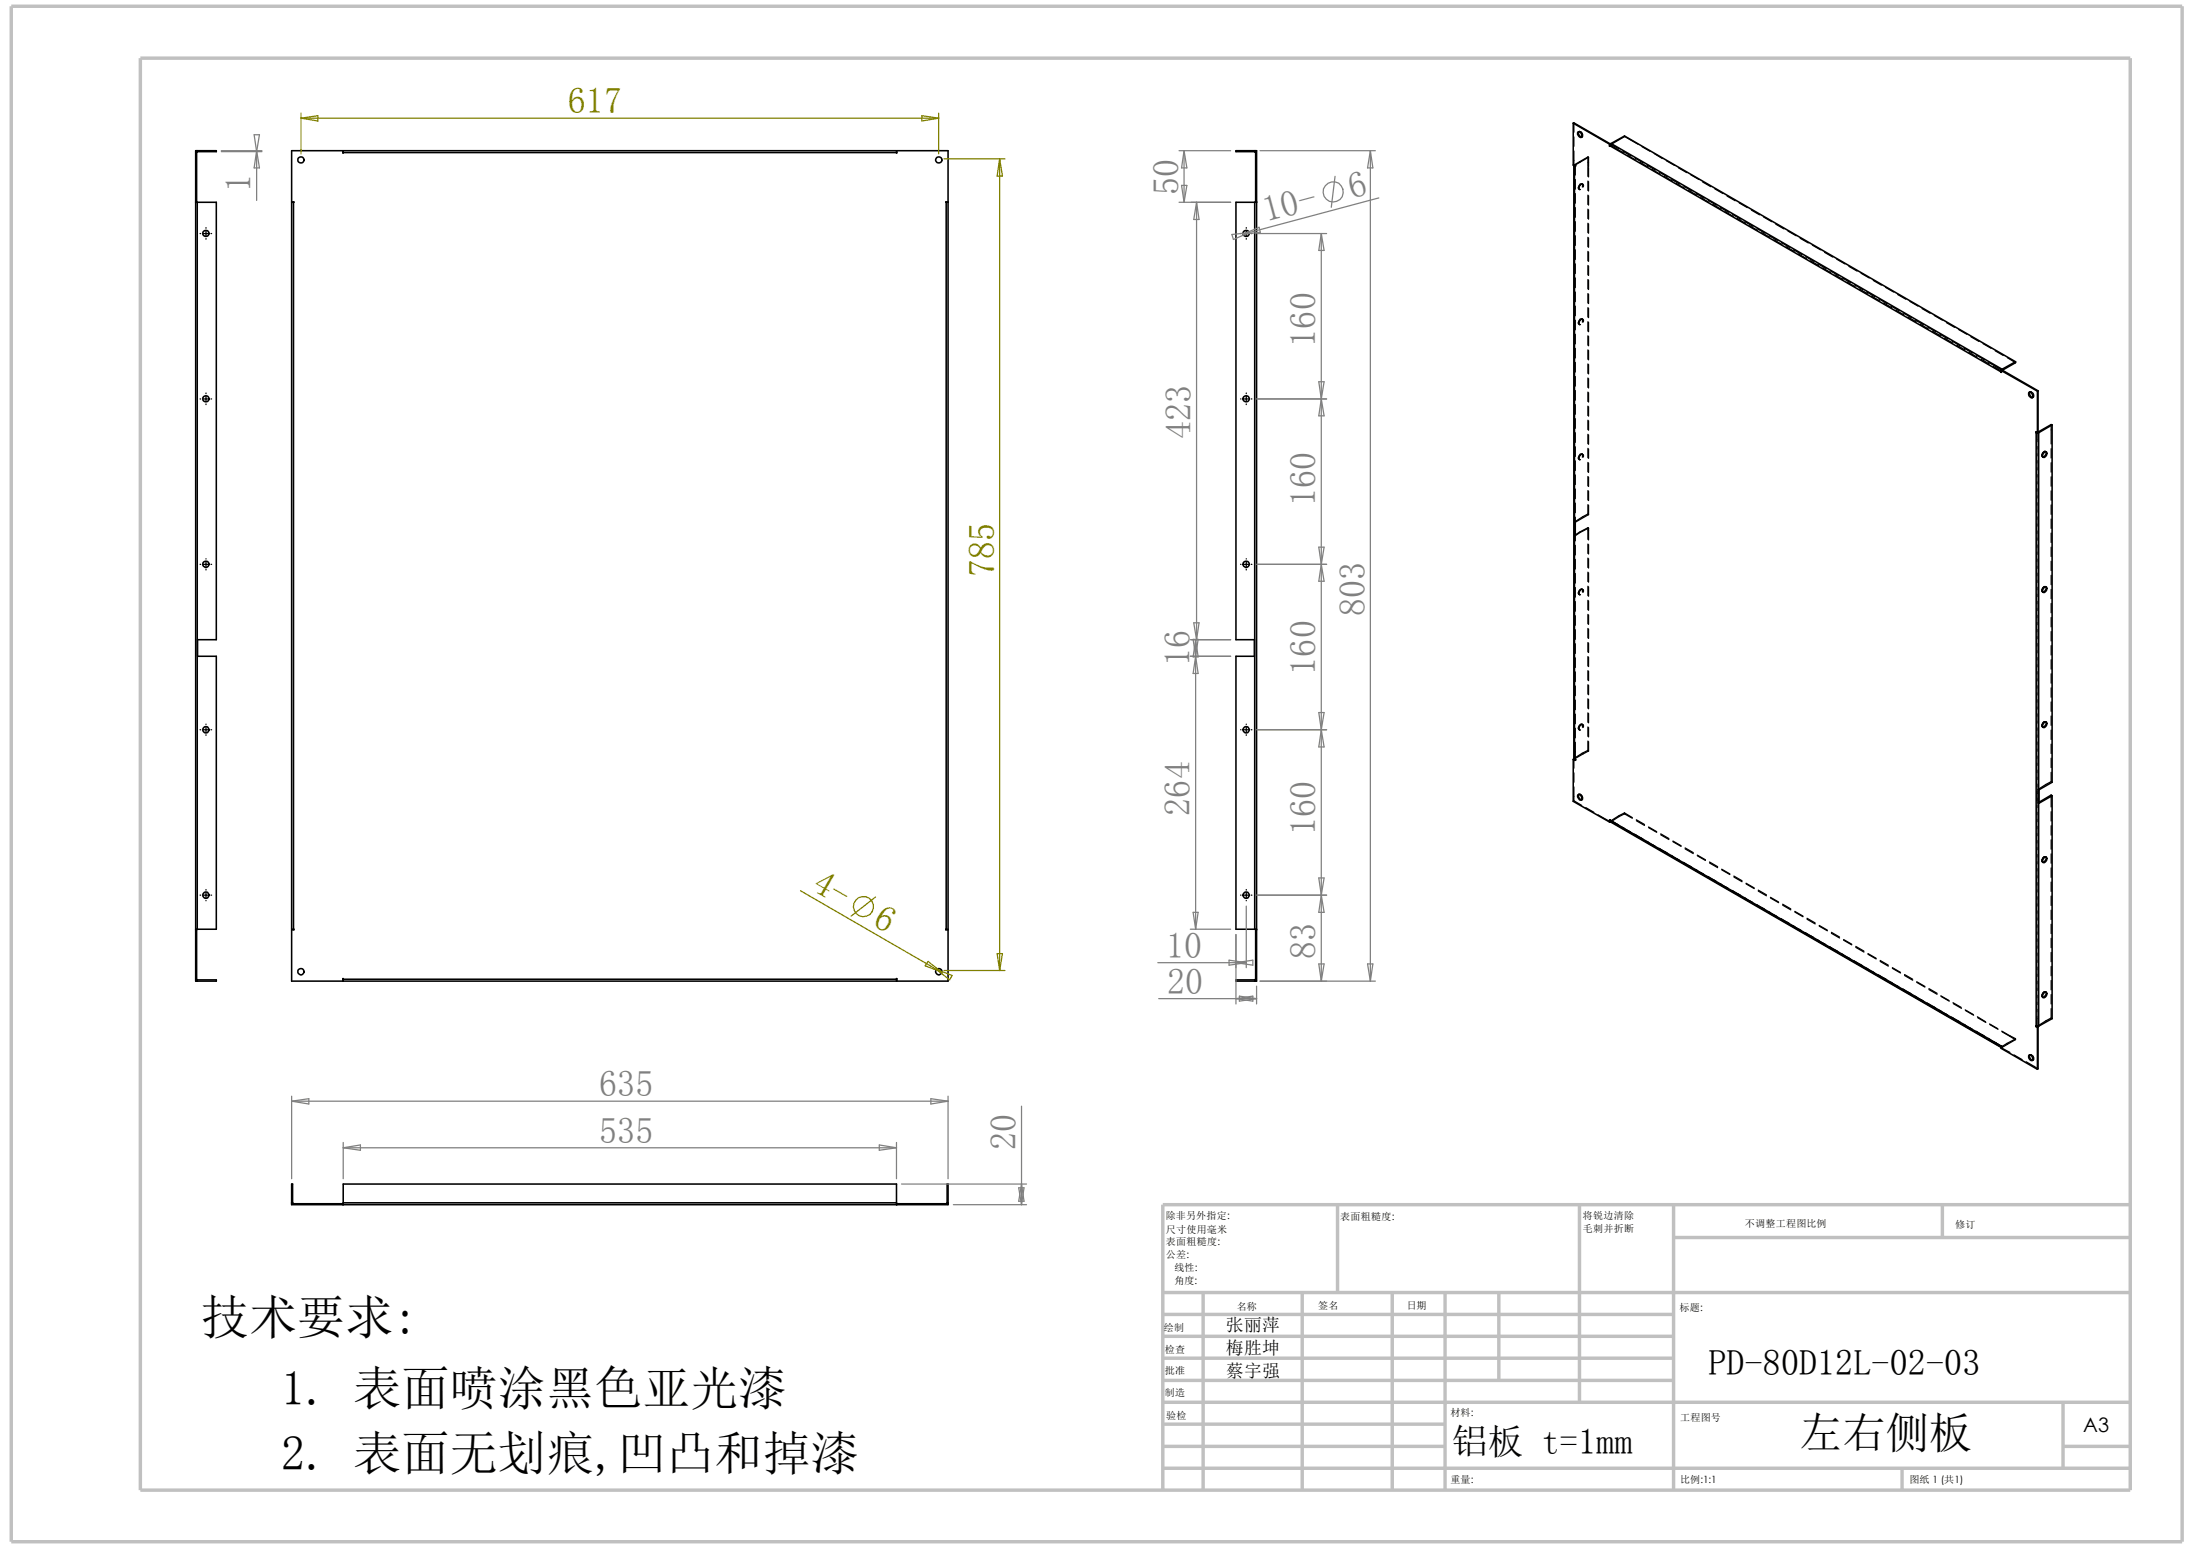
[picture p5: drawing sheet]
<svg xmlns="http://www.w3.org/2000/svg" width="297mm" height="210mm" viewBox="0 0 297 210" stroke-linecap="round" stroke-linejoin="round" font-family="sans-serif">
<g fill="none" stroke="#c0c0c0" stroke-width=".47">
<path d="M1.5 .8h294v207.9h-294zM19 7.9h269.5v193.9h-269.5zM157.5 178h69.2M157.5 175h131M162.9 175v26.8M176.4 175v26.8M181.1 163.1v11.9M188.6 175v26.8M195.7 175v26.8M203 175v11.9M213.9 163.1v26.8M226.7 167.6h61.8"/>
<path d="M226.7 163.1v38.7M263.1 163.1v4.5M288.5 163.1h-131v38.7M157.5 195.8h38.2M157.5 180.9h69.2M157.5 183.9h69.2M157.5 186.9h69.2M157.5 198.8h131M157.5 189.9h131M157.5 192.8h38.2M257.6 198.8v3M279.4 195.8h9.1"/>
<path d="M279.4 189.9v8.9"/>
</g>
<g fill="none" stroke="#000" stroke-width=".21">
<path d="M213.1 16.7l4.9 2.8M213.1 16.7v5.7l.2 .1M213.1 16.7v-.1l5 2.9M213.7 17.9a.47 .47 0 0 1 .5 .2 .47 .47 0 0 1-.1 .5 .54 .54 0 0 1-.4-.7zM213.8 17.9a.56 .56 0 0 0 .4 .6M218 19.5v.3M218 19.7v.1M218 19.7l53 30.6M218.1 19.5h-.1M218.1 19.5v.1M218.2 19.4l-.2 .3M218.2 19.4l52.9 30.6"/>
<path d="M218.2 19.4l1.8-1 53 30.6M26.5 27.4h.2M26.5 27.3h.1M26.6 20.4h.1M26.6 20.4h-.1v112.4h.1v-7M26.6 20.4v7M26.7 20.5l-.1 .2M26.7 27.4h2.6v59.2h-2.5v2.3h2.5v36.9h-2.6M26.7 20.4h2.6v.1h-2.6M26.7 20.4v.1M26.7 27.4v98.4M39.8 27.4h-.3v98.4h.3"/>
<path d="M39.8 27.4v98.4M46.5 20.7v-.3h74.9v.3M46.5 20.7l-.1-.3h-6.9v6.9l.3 .1M46.5 20.7h74.9M121.4 20.7l.1-.3h6.9v6.9l-.3 .1M128.1 27.4h.3v98.4h-.3M128.1 27.4v98.4M169.9 27.4h.3M169.9 20.5l.2 .2M169.9 20.4h.2M169.9 27.4h-2.5v59.2h2.5v2.3h-2.5v36.9h2.5M169.9 20.4h-2.5v.1h2.5"/>
<path d="M169.9 20.4v.1M169.9 27.4v98.4M170.1 20.4h.1v112.4h-.1v-7M170.1 27.3h.1M170.1 20.4v7M213.2 22.5l-.1-.1v80.4M213.2 22.5h.1M213.2 22.5v80.4M271 50.3v.1M271 50.2v.2M271 50.2l4.9 2.8M271 50.2l.1-.1 4.9 2.8"/>
<path d="M271 50.3h.1M271.1 50l-.1 .3M271.1 50v.1M273 49l-1.9 1M273 49v.1l-1.8 1M274.8 53.1a.45 .45 0 0 1 .4 .3 .45 .45 0 0 1 0 .5 .54 .54 0 0 1-.4-.8zM274.9 53.1a.58 .58 0 0 0 .4 .7M275.7 58.5l.2 .1M275.7 58.5l.1 .1M275.7 58.5h.1M275.8 58.6h.3M275.8 58.6v80.3"/>
<path d="M275.8 58.5v.1M275.9 53v5.6M276 52.9l-.1 .1M276 52.9v5.7h-.1M276 58.5l.1 .1M276.1 58.6v80.3M277.9 57.5l-1.8 1.1M277.9 57.5v48.4l-1.8 1v1.9l1.8-1.1M277.9 57.5h-.1l-1.8 1M276.8 61.3l.2-.1a.4 .4 0 0 1 .2 .4 .4 .4 0 0 1-.3 .3h-.2l-.1-.2zM276.9 79.5h.1a.4 .4 0 0 1 .2 .4 .4 .4 0 0 1-.3 .3h-.2l-.1-.2zM277.1 61.2a.58 .58 0 0 1-.5 .7"/>
<path d="M277.1 79.5a.58 .58 0 0 1-.5 .7M276.8 97.9l.2-.2a.4 .4 0 0 1 .2 .5 .4 .4 0 0 1-.3 .3h-.2l-.1-.2zM277.1 97.7a.58 .58 0 0 1-.5 .8M213.1 102.8v-.1l.1 .2M213.1 102.8v5.7l4.9 2.8M213.1 102.8l.2 .2-.1-.1M213.7 107.7a.39 .39 0 0 1 .4 0 .39 .39 0 0 1 .1 .4v.2a.59 .59 0 0 1-.5-.6zM213.8 107.6a.58 .58 0 0 0 .4 .7M218 111.1l.1 .2M218 111.1v-.1v.3M218 111.1l53 30.6M218.1 111.3l52.9 30.5v-.1"/>
<path d="M218.1 111.3h-.1M218.1 111.3h.1M276.8 116.2l.2-.2a.4 .4 0 0 1 .2 .5 .4 .4 0 0 1-.3 .3h-.2l-.1-.2zM277.1 116a.58 .58 0 0 1-.5 .8M277.9 107.7v30.2l-1.8 1M277.9 107.7h-.1l-1.7 .9M26.5 125.8h.2M26.5 125.9h.1M26.6 132.8h.1M26.6 132.6l.1 .1M26.7 132.7h2.6v.1h-2.6M26.7 132.7v.1"/>
<path d="M39.8 125.8v.1h-.3v6.9h6.9v-.3l.1 .1M46.5 132.6v.2h74.9v-.2M46.5 132.6h74.9M128.1 125.8v.1h.3v6.9h-6.9v-.3l-.1 .1M169.9 125.8h.3M169.9 132.7h-2.5v.1h2.5M169.9 132.7v.1M170.1 132.6l-.2 .1M170.1 132.8h-.2M170.1 125.9h.1M275.7 139l.2 .1M275.8 138.9h.3"/>
<path d="M275.8 138.9l-.1 .1M275.9 139.1v5.7M275.9 139l.1 .1M276 139.1v5.6l-.1 .1M276 139.1h-.1M276.9 134.4l.1-.1a.4 .4 0 0 1 .2 .5 .4 .4 0 0 1-.3 .3l-.2-.1-.1-.1zM277.1 134.3a.58 .58 0 0 1-.5 .7M271 141.7h.1M271 141.7v.2l4.9 2.9M274.8 142.9a.43 .43 0 0 1 .4 .2 .43 .43 0 0 1 0 .5 .52 .52 0 0 1-.4-.7zM274.9 142.8a.58 .58 0 0 0 .4 .8M39.5 162.9v.1"/>
<path d="M39.5 162.9v-2.6h.1v2.6M39.5 162.9h.1M39.6 162.9l.2 .1M46.4 163v.1M46.5 162.9v.2M46.5 162.9v-2.6h74.9v2.6M46.5 162.9h74.9M46.5 163h-7v.1h88.9v-.1h-7M121.4 162.9v.2M121.5 163v.1M128.3 162.9l-.2 .1M128.3 162.9v-2.6h.1v2.6"/>
<path d="M128.3 162.9h.1M128.4 162.9v.1"/>
<circle cx="27.9" cy="31.6" r=".42"/>
<circle cx="40.8" cy="21.7" r=".42"/>
<circle cx="127.1" cy="21.7" r=".42"/>
<circle cx="168.8" cy="31.6" r=".42"/>
<circle cx="27.9" cy="54" r=".42"/>
<circle cx="168.8" cy="54" r=".42"/>
<circle cx="27.9" cy="76.4" r=".42"/>
<circle cx="168.8" cy="76.4" r=".42"/>
<circle cx="27.9" cy="98.8" r=".43"/>
<circle cx="168.8" cy="98.8" r=".43"/>
<circle cx="27.9" cy="121.2" r=".43"/>
<circle cx="40.8" cy="131.6" r=".42"/>
<circle cx="127.1" cy="131.6" r=".42"/>
<circle cx="168.8" cy="121.2" r=".43"/>
</g>
<g fill="none" stroke="#000" stroke-width=".17">
<path d="M213.1 16.6v1.3M213.1 18.5v1.3M213.7 17.9a.42 .42 0 0 1 .6 .1 .42 .42 0 0 1-.1 .5M213.8 17.8v.1M214.2 18.5v.1M218.1 19.6v.1M218.1 19.6l1.8 1.1M218.1 19.7h-.1h.1M218.1 19.7l-.1 .1M218.2 19.6l1 .6M218.2 19.6h-.1M218.2 19.4v.2"/>
<path d="M220 18.5l1.8 1M220 18.4v.1l-1.8 1.1M222.4 19.9l1.1 .6M27.1 31.6h.1M27.5 31.6h.7M27.9 30.8v.1M27.9 31.2v.8M27.9 32.3v.1M28.6 31.6h.1M168 31.6h.1M168.4 31.6h.7M168.8 30.8v.1"/>
<path d="M168.8 31.2v.8M168.8 32.3v.1M169.5 31.6h.1M213.1 20.4v1.9M213.1 22.3v.1M213.1 22.3l.3 .1M213.2 22.3v.1M213.2 22.3v.2M213.3 24.3v1.3M213.3 26.2v1.3M213.3 28.1v1.3M213.3 30v1.3"/>
<path d="M213.3 31.9v1.3M213.3 33.8v1.3M213.3 35.7v1.3M213.3 37.6v1.3M213.3 39.5v1.4M213.4 22.4v.1M213.4 22.4l-.1 .1h.1M213.4 22.5h-.1M213.8 25.6l.2 .1M213.9 25.7h.1M214.2 24.9h.2M214.3 25.3v-.3l-.2-.1a.61 .61 0 0 0-.3 .7"/>
<path d="M214.4 25.3l.1-.2-.1-.1a.46 .46 0 0 0-.5 .7M215.1 21.3h.1M215.1 21.3l-1.9 1M215.1 21.3v1.2M215.1 22.6v1.3M215.1 24.5v1.3M215.1 26.4v1.3M215.1 28.3v1.3M215.1 30.2v1.3M215.1 32.1v1.3M215.1 34v1.3M215.1 35.9v1.3"/>
<path d="M215.1 37.8v1.3M215.1 39.8v1.2M215.1 21.3l-1.8 1.1v1.3M215.1 21.3v1.3M215.1 22.7v1.3M215.1 24.6v1.3M215.1 26.5v1.3M215.1 28.4v1.3M215.1 30.3v1.3M215.1 32.2v1.3M215.1 34.1v1.3M215.1 36v1.3"/>
<path d="M215.1 37.9v1.3M215.1 39.8v1.3M219.8 20.5l1.1 .6M220.4 21l1.1 .7M221.4 21.4l1.1 .7M222.1 22l1.1 .6M223.1 22.4l1.1 .6M223.7 22.9l1.1 .7M224 20.8l1.1 .7M224.7 23.3l1.1 .7M225.4 23.9l1.1 .6M225.7 21.8l1.1 .6"/>
<path d="M226.4 24.3l1.1 .6M227 24.8l1.1 .7M227.3 22.7l1.1 .7M228 25.2l1.2 .7M228.7 25.8l1.1 .6M229 23.7l1.1 .6M229.7 26.2l1.1 .6M230.3 26.8l1.1 .6M230.6 24.6l1.1 .7M231.4 27.1l1.1 .7M232 27.7l1.1 .6M232.2 25.6l1.1 .6"/>
<path d="M233 28.1l1.1 .6M233.6 28.7l1.1 .6M233.9 26.5l1.1 .7M234.7 29l1.1 .7M235.3 29.6l1.1 .6M235.5 27.5l1.1 .6M236.3 30l1.1 .6M236.9 30.6l1.1 .6M237.2 28.4l1.1 .7M238 30.9l1.1 .7M238.6 31.5l1.1 .6M238.8 29.4l1.1 .6"/>
<path d="M239.6 31.9l1.1 .7M240.2 32.5l1.1 .6M240.5 30.4l1.1 .6M241.3 32.9l1.1 .6M241.9 33.4l1.1 .6M242.1 31.3l1.1 .6M242.9 33.8l1.1 .7M243.5 34.4l1.1 .6M243.8 32.3l1.1 .6M244.6 34.8l1.1 .6M245.2 35.3l1.1 .6M245.4 33.2l1.1 .6"/>
<path d="M246.2 35.7l1.1 .7M246.8 36.3l1.1 .6M247.1 34.2l1.1 .6M247.9 36.7l1.1 .6M248.5 37.2l1.1 .6M248.8 35.1l1.1 .6M249.5 37.6l1.1 .7M250.1 38.2l1.1 .6M250.4 36.1l1.1 .6M251.2 38.6l1.1 .6M251.8 39.1l1.1 .7M252.1 37l1.1 .6"/>
<path d="M252.8 39.5l1.1 .7M253.7 38l1.1 .6M255.4 38.9l1.1 .6M257 39.9l1.1 .6M27.1 54h.1M27.5 54h.7M27.9 53.2v.1M27.9 53.6v.8M27.9 54.7v.1M28.6 54h.1M168 54h.1M168.4 54h.7"/>
<path d="M168.8 53.2v.1M168.8 53.6v.8M168.8 54.7v.1M169.5 54h.1M213.3 41.4v1.4M213.3 43.3v1.4M213.3 45.3v1.3M213.3 47.2v1.3M213.3 49.1v1.3M213.3 51v1.3M213.3 52.9v1.3M213.3 54.8v1.3"/>
<path d="M213.3 56.7v1.3M213.3 58.6v1.3M213.8 43.9l.2 .1M213.9 43.9h.1M214.2 43.2h.2M214.3 43.6v-.3l-.2-.1a.61 .61 0 0 0-.3 .7M214.4 43.6l.1-.2-.1-.1a.46 .46 0 0 0-.5 .6M215.1 41.7v1.2M215.1 43.6v1.2M215.1 45.5v1.2M215.1 47.4v1.2M215.1 49.3v1.2"/>
<path d="M215.1 51.2v1.3M215.1 53.1v1.3M215.1 55v1.3M215.1 56.9v1.3M215.1 58.8v1.3M215.1 41.7v1.3M215.1 43.6v1.3M215.1 45.6v1.2M215.1 47.5v1.2M215.1 49.4v1.2M215.1 51.3v1.2M215.1 53.2v1.2"/>
<path d="M215.1 55.1v1.2M215.1 57v1.3M215.1 58.9v1.3M253.4 40.1l1.2 .6M254.5 40.5l1.1 .6M255.1 41l1.1 .7M256.1 41.4l1.1 .7M256.8 42l1.1 .6M257.8 42.4l1.1 .6M258.4 42.9l1.1 .7M258.7 40.8l1.1 .6M259.4 43.3l1.1 .7"/>
<path d="M260.1 43.9l1.1 .6M260.3 41.8l1.1 .6M261.1 44.3l1.1 .6M261.7 44.8l1.1 .7M262 42.7l1.1 .6M262.7 45.3l1.1 .6M263.4 45.8l1.1 .6M263.6 43.7l1.1 .6M264.4 46.2l1.1 .6M265 46.7l1.1 .7M265.3 44.6l1.1 .7M266 47.2l1.1 .6"/>
<path d="M266.7 47.7l1.1 .6M266.9 45.6l1.1 .6M267.7 48.1l1.1 .6M268.3 48.6l1.1 .7M268.6 46.5l1.1 .7M269.3 49.1l1.8 1M270 49.6l1 .7M270.2 47.5l1.1 .6M271 50.3h.1M271.1 50.1v.2M271.1 50.2v.1M271.1 50.3l-.1 .1"/>
<path d="M271.1 50.1h.1M271.1 50.1v.1M271.9 48.4l1.1 .7M274.8 53.1a.42 .42 0 0 1 .5 .2 .42 .42 0 0 1 0 .5M274.9 53.1h.1M275.3 53.8h.1M275.8 58.5l.2 .1M275.8 58.5h.3M275.8 58.5h.1M275.8 58.5v2.3M275.8 58.5h-.1M276 58.5v1.3"/>
<path d="M277.8 57.5v1.3M277.8 58.8v1.3M27.1 76.4h.1M27.5 76.4h.7M27.9 75.6v.1M27.9 76.1v.7M27.9 77.1v.1M28.6 76.4h.1M168 76.4h.1M168.4 76.4h.7M168.8 75.6v.1M168.8 76.1v.7"/>
<path d="M168.8 77.1v.1M169.5 76.4h.1M213.3 70.7h.1M213.3 70.7v1.8M213.3 72.5h.1M213.3 60.5v1.3M213.3 62.4v1.3M213.3 64.3v1.3M213.3 66.2v1.3M213.3 68.1v1.3M213.3 70v1.3M213.3 71.9v1.3"/>
<path d="M213.3 73.8v1.3M213.3 75.7v1.3M213.3 77.6v1.4M213.3 79.5v1.4M213.4 70.7v1.8M213.8 62.2l.2 .1M213.9 62.2h.1M214.2 61.5l.2 .1M214.2 79.8h.2M214.3 61.9v-.3l-.2-.1a.61 .61 0 0 0-.3 .6M214.4 61.6a.46 .46 0 0 0-.5 .6M214.4 61.6l.1 .1-.1 .2"/>
<path d="M214.4 79.8l.1 .2-.1 .2M214.4 79.8h-.2h-.2a.53 .53 0 0 0-.2 .7M215.1 60.7v1.3M215.1 62.6v1.3M215.1 64.5v1.3M215.1 66.4v1.3M215.1 68.3v1.3M215.1 71.5v1.5M215.1 73.7v1.2M215.1 75.6v1.2M215.1 77.5v1.2M215.1 79.4v1.2"/>
<path d="M215.1 69.6v.1M215.1 69.6l-1.8 1.1M215.1 71.5h.1M215.1 71.5l-1.8 1M215.1 60.8v1.3M215.1 62.7v1.3M215.1 64.6v1.3M215.1 66.5v1.3M215.1 68.4v1.3M215.1 71.5v1.6M215.1 73.7v1.3M215.1 75.6v1.3"/>
<path d="M215.1 77.6v1.2M215.1 79.5v1.2M215.1 69.7l-1.7 1M215.1 71.5l-1.7 1M275.8 61.4v1.3M275.8 63.3v1.3M275.8 65.2v1.3M275.8 67.1v1.3M275.8 69v1.3M275.8 71v1.2M275.8 72.9v1.2M275.8 74.8v1.2"/>
<path d="M275.8 76.7v1.2M275.8 78.6v1.2M276 60.5v1.2M276 62.4v1.2M276 64.3v1.2M276 66.2v1.2M276 68.1v1.2M276 70v1.2M276 71.9v1.3M276 73.8v1.3M276 75.7v1.3M276 77.6v1.3"/>
<path d="M276 79.5v1.3M276.6 61.8l.1 .1M277 79.4h-.1a.5 .5 0 0 0-.2 .8M277 61.1l.1 .1M277 79.4l.1 .1M277.1 61.2l-.2-.1a.53 .53 0 0 0-.3 .8M277.8 60.7v1.3M277.8 62.7v1.2M277.8 64.6v1.2M277.8 66.5v1.2M277.8 68.4v1.2M277.8 70.3v1.2"/>
<path d="M277.8 72.2v1.2M277.8 74.1v1.3M277.8 76v1.3M277.8 77.9v1.3M277.8 79.8v1.3M27.1 98.8h.1M27.5 98.8h.7M27.9 98v.1M27.9 98.5v.6M27.9 99.5v.1M28.6 98.8h.1M168 98.8h.1"/>
<path d="M168.4 98.8h.7M168.8 98v.1M168.8 98.5v.6M168.8 99.5v.1M169.5 98.8h.1M213.3 81.4v1.4M213.3 83.4v1.3M213.3 85.3v1.3M213.3 87.2v1.3M213.3 89.1v1.3M213.3 91v1.3M213.3 92.9v1.3"/>
<path d="M213.3 94.8v1.3M213.3 96.7v1.3M213.3 98.6v1.3M213.8 80.5h.1M213.8 98.8h.1M213.8 80.5l.2 .1M213.8 98.8h.2M213.9 80.5h.1M213.9 98.8h.1M214.2 98l.2 .1M214.3 80.1v-.3a.46 .46 0 0 0-.4 .7M214.3 98.4v-.3a.48 .48 0 0 0-.4 .7"/>
<path d="M214.4 98.1l.1 .2-.1 .2M214.4 98.1l-.2-.1-.2 .1a.53 .53 0 0 0-.2 .7M215.1 81.3v1.2M215.1 83.2v1.3M215.1 85.1v1.3M215.1 87v1.3M215.1 88.9v1.3M215.1 90.8v1.3M215.1 92.7v1.3M215.1 94.6v1.3M215.1 96.5v1.3M215.1 98.4v1.3"/>
<path d="M215.1 81.4v1.2M215.1 83.3v1.2M215.1 85.2v1.2M215.1 87.1v1.2M215.1 89v1.3M215.1 90.9v1.3M215.1 92.8v1.3M215.1 94.7v1.3M215.1 96.6v1.3M215.1 98.5v1.3M275.8 80.5v1.2M275.8 82.4v1.3"/>
<path d="M275.8 84.3v1.3M275.8 86.2v1.3M275.8 88.1v1.3M275.8 90v1.3M275.8 91.9v1.3M275.8 93.8v1.3M275.8 95.7v1.3M275.8 97.6v1.3M275.8 99.5v1.3M276 81.4v1.3M276 83.3v1.3M276 85.2v1.3"/>
<path d="M276 87.1v1.3M276 89v1.3M276 90.9v1.3M276 92.8v1.3M276 94.7v1.3M276 96.6v1.3M276 98.6v1.2M277 97.7a.46 .46 0 0 0-.4 .3 .46 .46 0 0 0 .1 .5M277 97.7h.1M277.8 81.7v1.3M277.8 83.6v1.3M277.8 85.5v1.3"/>
<path d="M277.8 87.4v1.3M277.8 89.3v1.3M277.8 91.2v1.3M277.8 93.1v1.3M277.8 95v1.3M277.8 96.9v1.3M277.8 98.8v1.3M213.1 104.6v1.3M213.1 106.6v1.8M213.1 102.8l.3 .1M213.1 108.4l1.1 .7M213.1 108.4v.1"/>
<path d="M213.2 102.7h-.1v1.3M213.3 100.5v2.3M213.3 102.8h.1M213.3 102.8l-.1 .1M213.4 102.8v.1M213.4 102.8l-.1 .1M213.4 102.9l-.1 .1M213.8 107.6a.44 .44 0 0 1 .5 .2 .44 .44 0 0 1-.1 .5M213.8 107.5l-.1 .1M214.2 108.3h.1M214.8 109.3l1.1 .7M215.1 100.3v1.3"/>
<path d="M215.1 101.6v.1M215.1 101.6l-1.9 1.1M215.1 100.4v1.3M215.1 101.7l-1.8 1h-.1M216.4 110.3l1.7 1M218 111.1h.1l1.1 .6M218.1 111v.3M218.1 111.3h.1M218.1 111h.1M218.1 111h-.1M218.1 111l.1 .1M218.1 111l-.1 .1"/>
<path d="M218.1 111.1l1.1 .6M218.2 111.1v.2M218.2 111.3l1 .5M218.2 111.1l1.8 1M219.7 112l1.9 1.1M219.8 112.2l1.1 .6M220 110.1v.1M220 110.1l1.1 .6M220 110.1l-1.8 1M220 110.2l1.1 .6M220 110.2l-1.8 1.1M221.4 112.9l1.9 1.1"/>
<path d="M221.4 113.1l1.1 .6M221.6 111l1.1 .6M221.6 111.1l1.1 .7M223 113.9l1.9 1.1M223.1 114.1l1.1 .6M223.3 112l1.1 .6M223.3 112.1l1.1 .6M224.7 114.9l20.9 12.1M224.7 115l1.1 .7M224.9 112.9l1.1 .6M224.9 113l1.1 .7M226.4 115.9l1.1 .6"/>
<path d="M226.4 116l1.1 .6M226.6 113.9l1.1 .6M226.6 114l1.1 .6M228 116.9l1.2 .7M228.2 114.8l1.1 .6M228.2 114.9l1.1 .7M229.7 117.8l1.1 .6M229.7 117.9l1.1 .6M229.9 115.8l1.1 .6M229.9 115.9l1.1 .6M231.4 118.8l1.1 .7M231.5 116.7l1.1 .6"/>
<path d="M231.5 116.8l1.1 .7M233 119.7l1.1 .6M233 119.8l1.1 .6M233.2 117.7l1.1 .6M233.2 117.8l1.1 .6M234.8 118.6l1.1 .7M234.8 118.7l1.1 .7M236.5 119.6l1.1 .6M236.5 119.7l1.1 .6M275.8 101.4v1.3M275.8 103.3v1.3M275.8 105.2v1.3"/>
<path d="M275.8 107.1v1.3M275.8 109.1v1.2M275.8 111v1.2M275.8 112.9v1.2M275.8 114.8v1.2M275.8 116.7v1.2M275.8 118.6v1.2M276 100.5v1.2M276 102.4v1.2M276 104.3v1.2M276 106.2v3.1M276 110v1.3"/>
<path d="M276 111.9v1.3M276 113.8v1.3M276 115.7v1.3M276 117.6v1.3M276 119.5v1.3M276.1 108.6l-.1 .1 .1 .1M277 116a.46 .46 0 0 0-.4 .3 .46 .46 0 0 0 .1 .5M277 116h.1M277.8 100.8v1.2M277.8 102.7v1.2M277.8 104.6v1.2M277.8 107.7v1.6"/>
<path d="M277.8 109.9v1.3M277.8 111.8v1.3M277.8 113.7v1.3M277.8 115.6v1.3M277.8 117.5v1.3M277.8 119.4v1.3M277.8 105.8l.1 .1M277.8 105.8l-1.8 1.1h.1M27.1 121.2h.1M27.5 121.2h.7M27.9 120.4v.1M27.9 120.9v.6"/>
<path d="M27.9 121.9v.1M28.6 121.2h.1M168 121.2h.1M168.4 121.2h.7M168.8 120.4v.1M168.8 120.9v.6M168.8 121.9v.1M169.5 121.2h.1M234.7 120.7l1.1 .7M236.3 121.6l1.1 .6M236.3 121.7l1.1 .6M238 122.6l1.1 .7"/>
<path d="M238.1 120.5l1.1 .7M238.1 120.6l1.1 .7M239.6 123.5l1.1 .6M239.6 123.6l1.1 .6M239.8 121.5l1.1 .6M239.8 121.6l1.1 .6M241.3 124.5l1.1 .7M241.4 122.4l1.1 .7M241.4 122.6l1.1 .6M242.9 125.5l1.1 .7M243.1 123.4l1.1 .6M243.1 123.5l1.1 .6"/>
<path d="M244.5 126.3l1.9 1.1M244.6 126.4l1.1 .7M244.7 124.3l1.1 .7M244.7 124.5l1.1 .6M246.1 127.3l2.8 1.6M246.2 127.4l1.1 .7M246.4 125.3l1.1 .6M246.4 125.4l1.1 .6M247.8 128.2l1.9 1.1M247.9 128.4l1.1 .6M248 126.2l1.1 .7M248 126.4l1.1 .6"/>
<path d="M249.4 129.2l2.8 1.6M249.5 129.3l1.1 .7M249.7 127.2l1.1 .6M249.7 127.3l1.1 .6M251.1 130.1l1.9 1.1M251.2 130.3l1.1 .6M251.3 128.1l1.1 .7M251.3 128.3l1.1 .6M252.7 131.1l2.8 1.6M252.8 131.2l1.1 .7M253 129.1l1.1 .7M253 129.2l1.1 .6"/>
<path d="M254.4 132l1.9 1.1M254.5 132.2l1.1 .6M254.6 130l1.1 .7M254.6 130.2l1.1 .6M256 133l2.8 1.6M256.1 133.1l1.1 .7M256.3 131l1.1 .7M256.3 131.1l1.1 .6M257.7 133.9l1.9 1.1M257.8 134.1l1.1 .6M257.9 132l1.1 .6M257.9 132.1l1.1 .6"/>
<path d="M259.3 134.9l1.9 1.1M259.4 135l1.1 .7M259.6 132.9l1.1 .7M259.6 133l1.1 .6M261 135.8l1.9 1.1M261.1 136l1.1 .6M261.2 133.9l1.1 .6M261.2 134l1.1 .6M262.6 136.8l1.9 1.1M262.7 136.9l1.1 .7M262.8 134.8l1.1 .7M262.9 134.9l1.1 .7"/>
<path d="M264.3 137.7l6.8 4M264.4 137.9l1.1 .6M264.5 135.8l1.1 .6M264.5 135.9l1.1 .6M266 138.7l1.1 .7M266 138.9l1.1 .6M266.1 136.7l1.2 .7M266.2 136.8l1.1 .7M267.7 139.8l1.1 .6M267.8 137.7l1.1 .6M267.8 137.8l1.1 .6M269.5 138.6l1.1 .7"/>
<path d="M269.5 138.7l1.1 .7M271.1 139.6l1.9 1M271.1 139.7l1.8 1.1M275.8 138.9h.1M275.8 138.9l.1 .1M275.8 138.9h-.1M275.8 120.5v1.3M275.8 122.4v1.3M275.8 124.3v1.3M275.8 126.2v1.3M275.8 128.1v1.3M275.8 130v1.3"/>
<path d="M275.8 131.9v1.3M275.8 133.8v1.3M275.8 135.7v1.3M275.8 137.6v1.3M275.8 138.9h.2M276 121.4v1.3M276 123.3v1.3M276 125.2v1.3M276 127.1v1.3M276 129v1.3M276 130.9v1.3M276 132.8v1.3"/>
<path d="M276 134.7v1.3M276 136.7v2.2M276 138.9h.1M277.1 134.4a.42 .42 0 0 0-.5 .1 .42 .42 0 0 0 .1 .6M277.8 121.3v1.3M277.8 123.2v1.3M277.8 125.1v1.3M277.8 127v1.3M277.8 128.9v1.3M277.8 130.9v1.2M277.8 132.8v1.2M277.8 134.7v1.2"/>
<path d="M277.8 136.6v1.2M277.8 137.8l.1 .1M277.8 137.8l-1.8 1.1M269.3 140.6l1.1 .7M269.3 140.8l1.8 1M270.3 141.2l.8 .5M271 141.8h.1M271.1 141.6v.1M271.1 141.6h.1M271.1 141.6h-.1M271.1 141.7h.1M271.1 141.6v.3"/>
<path d="M271.1 141.9l1.1 .6M271.1 141.9h-.1M271.1 141.7v.1M271.1 141.7l1.9-1v.1l-1.9 1M272.8 142.8l1.1 .7M274.4 143.8l1.6 .9M274.9 142.8a.44 .44 0 0 1 .4 .2 .44 .44 0 0 1 0 .6M274.9 142.8l-.1 .1M275.3 143.6h.1"/>
</g>
<g fill="none" stroke="#808000" stroke-width=".17">
<path d="M40.8 16l2.3-.3v.7zM40.8 16h86.3M40.8 15.3v5.5M124.8 15.7l2.3 .3-2.3 .4zM127.1 15.3v5.5M127.8 21.5h8.3M135.4 21.5l.4 2.3h-.8zM135.4 21.5v109.9M108.4 120.6l18.4 10.6M118.6 121.5l-3.3 2.5M125.7 130.2l1.8 1.4-2.2-.8zM126.8 131.2l.7 .4"/>
<path d="M126.8 131.2l2.1 .9-.3 .6zM127.8 131.4h8.3M135 129.1h.8l-.4 2.3z"/>
<circle cx="116.9" cy="122.7" r="1.36"/>
</g>
<g fill="none" stroke="#808080" stroke-width=".17">
<path d="M34.4 18.2h.7l-.3 2.3zM30 20.4h5.5M30 20.5h5.5M34.8 20.4l.3 2.3h-.7zM34.8 20.4v6.7M159.7 20.4h7M159.7 27.4h7M160 25.1h.7l-.3 2.3zM160.4 20.4l.3 2.3h-.7zM160.4 20.4v7M162.1 27.4v59.2M162.1 27.4l.3 2.3h-.7z"/>
<path d="M166.8 31.7l2.4-.2-2.2 .9zM168.4 31.7l2.1-.9 .2 .7zM169.2 31.5l-.8 .2M170.2 31.6h9.5M170.6 20.4h15.7M178.9 31.6v101.2M178.9 31.6l.4 2.3h-.7zM180.8 23.9l-.5 4.2M185.6 20.4l.3 2.3h-.7zM185.6 20.4v112.4M186.7 26.8l-17.5 4.7M170.2 54h9.5"/>
<path d="M178.6 51.7h.7l-.4 2.3zM178.9 54l.4 2.3h-.7zM170.2 76.4h9.5M178.6 74.1h.7l-.4 2.3zM178.9 76.4l.4 2.3h-.7zM161.2 86.6h5.5M161.2 88.9h5.5M161.6 86.6l.7 4.6h-.7l.7-4.6zM161.7 84.3h.7l-.3 2.3zM161.9 86.6v39.2M161.9 86.6l.4 2.3h-.7zM170.2 98.8h9.5"/>
<path d="M178.6 96.5h.7l-.4 2.3zM178.9 98.8l.4 2.3h-.7zM178.6 118.9h.7l-.4 2.3zM156.8 130.3h12M156.9 135.2h13.3M161.2 125.8h5.5M161.6 123.5h.7l-.4 2.3zM166.5 130l2.3 .3-2.3 .4zM167.4 126.5v9.4M167.4 130.3l2.3-.3v.7zM167.4 135.2l2.3-.3v.7zM167.9 134.9l2.3 .3-2.3 .4z"/>
<path d="M168.8 122.7v8.3M170.2 133.5v2.4M170.2 121.2h9.5M170.6 132.8h15.7M178.6 130.5h.7l-.4 2.3zM178.9 121.2l.4 2.3h-.7zM185.2 130.5h.7l-.3 2.3zM39.5 149.1l2.3-.3v.7zM39.5 149.1h88.9M39.5 148.4v11.2M46.5 155.4l2.3-.4v.7zM46.5 155.4h74.9"/>
<path d="M46.5 154.7v4.9M119.1 155l2.3 .4-2.3 .3zM121.4 154.7v4.9M126.1 148.8l2.3 .3-2.3 .4zM128.4 148.4v11.2M138.3 149.8v13.3M122.1 160.3h16.9M129.1 163.1h9.9M138 160.8h.7l-.4 2.3zM138.3 160.3l.4 2.3h-.7z"/>
<circle cx="180.6" cy="26" r="1.37"/>
</g>
<g font-size="6.5">
<text x="27.2" y="180.7">技术要求:</text>
<text x="38.1" y="190.2">1. 表面喷涂黑色亚光漆</text>
<text x="38.1" y="199.1">2. 表面无划痕,凹凸和掉漆</text>
</g>
<text font-size="5.9" x="243.7" y="196">左右侧板</text>
<g font-size="4.9" fill="#808000">
<text x="76.9" y="15.3">617</text>
<text x="134.6" y="78.1" transform="rotate(-90 134.6 78.1)">785</text>
<text x="109.8" y="120.5" transform="rotate(30 109.8 120.5)">4-</text>
<text x="118" y="125.3" transform="rotate(30 118 125.3)">6</text>
</g>
<g font-size="4.9" fill="#808080">
<text x="34" y="26" transform="rotate(-90 34 26)">1</text>
<text x="159.6" y="26.4" transform="rotate(-90 159.6 26.4)">50</text>
<text x="183.1" y="27" transform="rotate(-15 183.1 27)">6</text>
<text x="171.5" y="30.1" transform="rotate(-15 171.5 30.1)">10-</text>
<text x="178.2" y="46.9" transform="rotate(-90 178.2 46.9)">160</text>
<text x="161.3" y="59.4" transform="rotate(-90 161.3 59.4)">423</text>
<text x="178.2" y="68.5" transform="rotate(-90 178.2 68.5)">160</text>
<text x="184.8" y="83.4" transform="rotate(-90 184.8 83.4)">803</text>
<text x="161.2" y="90.1" transform="rotate(-90 161.2 90.1)">16</text>
<text x="178.2" y="91.4" transform="rotate(-90 178.2 91.4)">160</text>
<text x="161.2" y="110.4" transform="rotate(-90 161.2 110.4)">264</text>
<text x="178.2" y="113" transform="rotate(-90 178.2 113)">160</text>
<text x="157.9" y="129.7">10</text>
<text x="178.2" y="129.8" transform="rotate(-90 178.2 129.8)">83</text>
<text x="158.1" y="134.5">20</text>
<text x="81.2" y="148.4">635</text>
<text x="81.2" y="154.7">535</text>
<text x="137.6" y="155.7" transform="rotate(-90 137.6 155.7)">20</text>
</g>
<g font-size="4.9">
<text x="231.4" y="186.1">PD-80D12L-02-03</text>
<text x="196.6" y="196.8">铝板 t=1mm</text>
</g>
<text font-size="2.7" x="282.1" y="193.8">A3</text>
<g font-size="2.4">
<text x="166" y="183.3">梅胜坤</text>
<text x="166" y="180.2">张丽萍</text>
<text x="166" y="186.4">蔡宇强</text>
</g>
<g font-size="1.4">
<text x="157.9" y="165.1">除非另外指定:</text>
<text x="157.9" y="166.9">尺寸使用毫米</text>
<text x="181.5" y="165.1">表面粗糙度:</text>
<text x="214.4" y="165.1">将锐边清除</text>
<text x="214.4" y="166.8">毛刺并折断</text>
<text x="236.3" y="166.1">不调整工程图比例</text>
<text x="264.8" y="166.2">修订</text>
<text x="157.9" y="168.6">表面粗糙度:</text>
<text x="157.9" y="170.3">公差:</text>
<text x="159" y="173.9">角度:</text>
<text x="159" y="172.1">线性:</text>
<text x="167.5" y="177.3">名称</text>
<text x="178.5" y="177.3">签名</text>
<text x="190.5" y="177.2">日期</text>
<text x="227.5" y="177.5">标题:</text>
<text x="157.6" y="180.2">绘制</text>
<text x="157.8" y="183.2">检查</text>
<text x="157.8" y="186">批准</text>
<text x="157.8" y="189.1">制造</text>
<text x="196.4" y="191.7">材料:</text>
<text x="157.9" y="192.1">验检</text>
<text x="227.5" y="192.4">工程图号</text>
<text x="196.4" y="200.8">重量:</text>
<text x="227.5" y="200.8">比例:1:1</text>
<text x="258.6" y="200.8">图纸 1 (共1)</text>
</g>
</svg>
